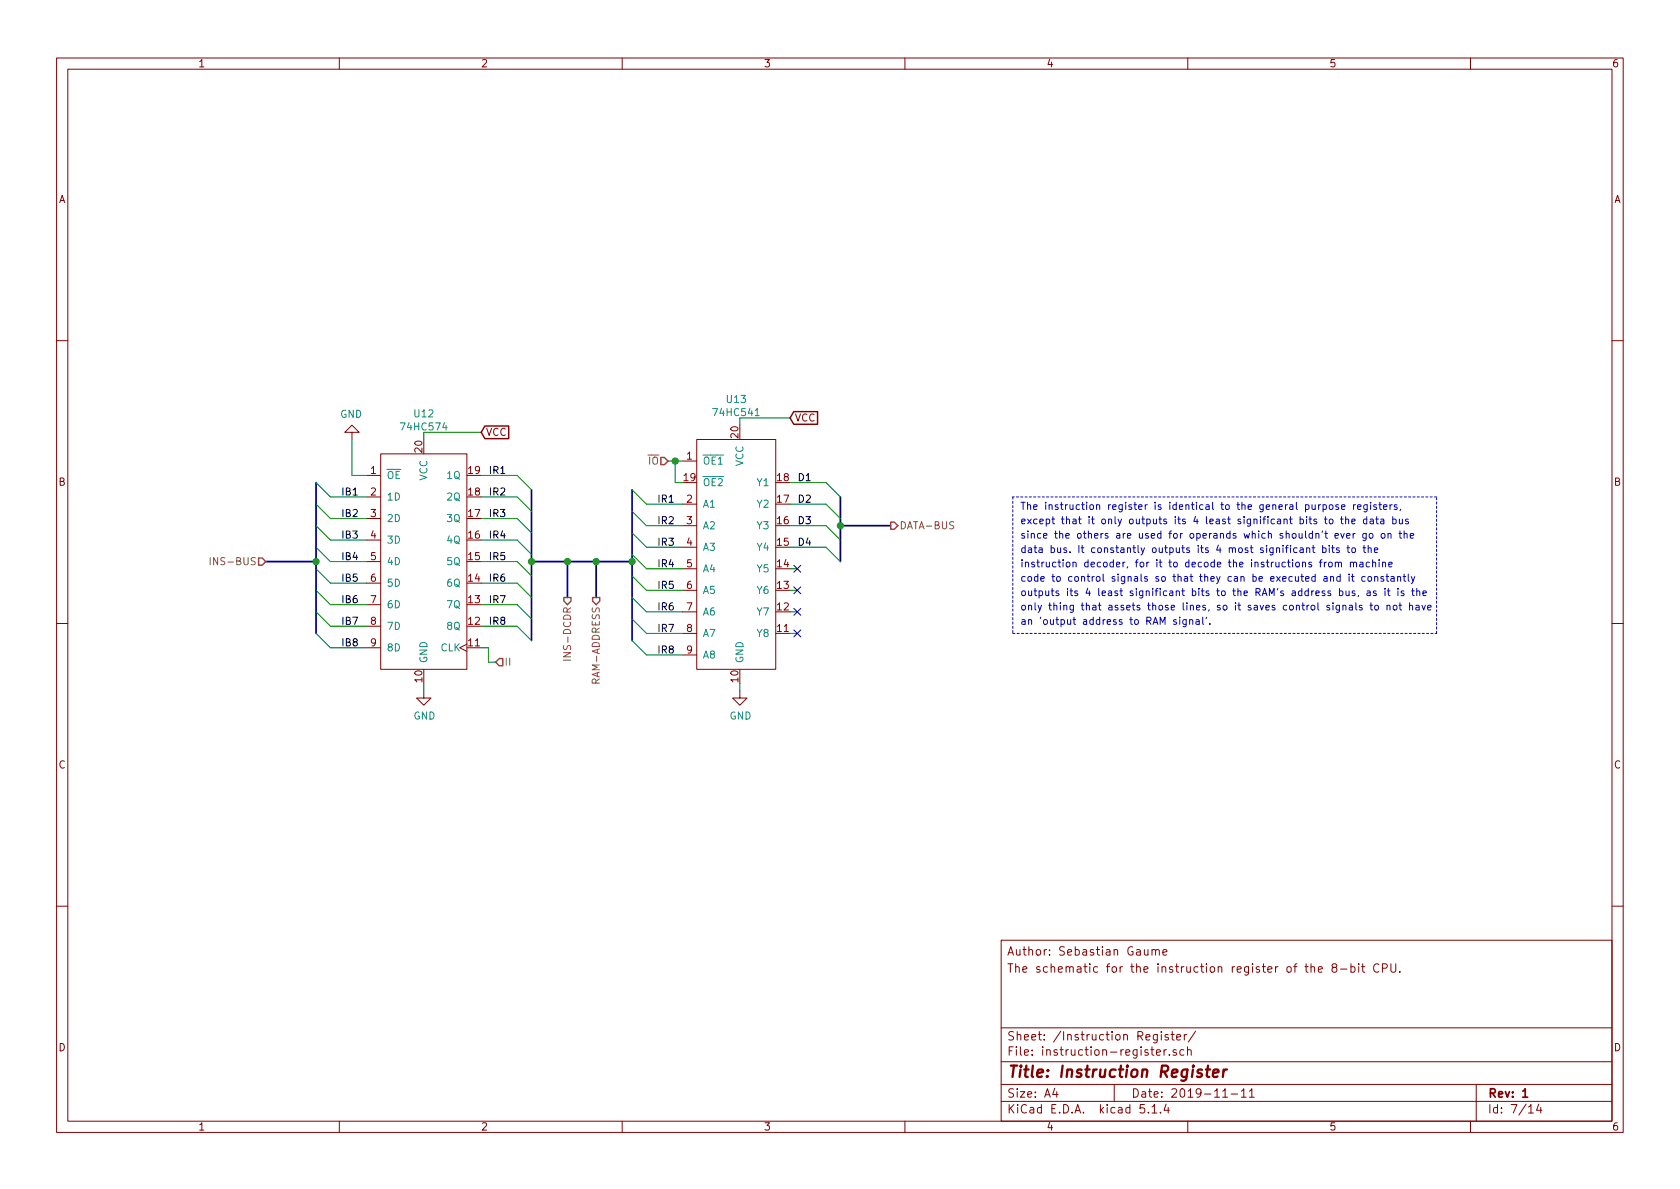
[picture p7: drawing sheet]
<svg xmlns="http://www.w3.org/2000/svg" width="297mm" height="210mm" viewBox="0 0 297 210" stroke-linecap="round" stroke-linejoin="round" font-family="sans-serif">
<g fill="none" stroke="#840000" stroke-width=".18">
<path d="M10 10.3h277v189.9h-277zM12 12.2h273v186.1h-273zM60 10.3v1.9M110 10.3v1.9M160 10.3v1.9M210 10.3v1.9M260 10.3v1.9M10 60.2h2M62.2 76.4h1.3l-1.3-1.2-1.2 1.2h1.2v1.3M123.2 77.7h14v40.7h-14zM285 60.2h2M64.8 84.1h2.5"/>
<path d="M64.8 87.9h2.5M64.8 91.7h2.5M64.8 95.5h2.5M64.8 99.3h2.5M67.3 80.3h15.2v38.1h-15.2zM120.6 81.5h2.6M120.6 89.1h2.6M120.6 93h2.6M120.6 96.8h2.6M10 110.3h2M64.8 103.1h2.5M64.8 106.9h2.5"/>
<path d="M64.8 110.7h2.5M64.8 114.5h2.5M82.5 113.9l-1.2 .6 1.2 .7M120.6 100.6h2.6M120.6 104.4h2.6M120.6 108.2h2.6M120.6 112h2.6M120.6 115.8h2.6M285 110.3h2M74.9 122.2v1.2h1.3l-1.3 1.3-1.2-1.3h1.2M130.8 122.2v1.2h1.3l-1.3 1.3-1.3-1.3h1.3M10 160.2h2"/>
<path d="M177 166.3h108v32h-108zM202.3 167.9l.1 .9 .4 .1 .2-.1M203 167.9v1M203.7 168l.2-.1 .4 .1v.9M203.7 167.9v1M204.3 168.1a.36 .36 0 0 1 .3-.2 .36 .36 0 0 1 .4 .2v.8M205.6 168.4l.7-.1-.1-.3-.4-.1-.2 .2 .1 .7h.5M231.8 171.1l.2-.2 .4 .1v.9M233.1 171.4l.7-.1-.1-.3-.4-.1-.2 .2v.8h.6M235.8 171.1l-.3-.3 .1-.2 .2-.2 .4 .1 .2 .2-.1 .2-.6 .2a.48 .48 0 0 0-.1 .7l.2 .1 .5-.1a.48 .48 0 0 0-.2-.7M237 171.4h1.2M238.9 171l.4-.1 .3 .3-.1 .6-.2 .1h-.4"/>
<path d="M238.9 170.4v1.5M240.2 170.4v.2M240.2 170.9v1M240.7 170.9h.6M240.9 170.4v1.3l.4 .2M243.8 170.6a.59 .59 0 0 0-.8 0 .59 .59 0 0 0-.1 .7 .56 .56 0 0 0 .3 .6 .56 .56 0 0 0 .6-.1M244.4 171.2l.7-.1 .2-.2-.1-.3-.2-.2h-.6v1.5M245.9 170.4v1.2l.3 .3h.3l.3-.3v-1.2M247.5 171.8v.1M285 160.2h2M60 198.3v1.9M110 198.3v1.9"/>
<path d="M160 198.3v1.9M177 194.8h108M177 191.8h108M177 187.8h108M177 181.8h108M186.5 192.5l-.4 1h1M186.8 193v1M197 191.8v3M202.3 195.3h-.7l-.1 .7 .3-.1 .5 .1 .1 .2-.1 .5-.2 .1-.6-.1M203 196.7v.1M203.7 195.8l.4-.5v1.5M203.7 196.8h.8"/>
<path d="M204.5 186.1l.7-.1-.1-.3-.4-.1-.2 .2v.7h.6M204.6 182.9v1.2l-.3 .3-.3-.1M204.6 183l-.4-.1-.3 .3 .1 .6 .2 .1 .4-.1M205.2 196.7v.1M205.3 182.4v.2M205.3 182.9v1M205.8 185.6v1M206.2 195.2l-.4 1.1h1M206.2 185.6l-.4 .3M206.6 183l-.4-.1-.2 .2v.3l.6 .1v.3h-.6M206.6 195.8v1M206.8 186.5v.1"/>
<path d="M207 182.9h.6M207.3 182.4v1.3l.3 .2M208 185.7a.37 .37 0 0 0-.6 .1l.1 .2 .5 .2 .1 .1-.3 .3-.4-.1M208.1 183.4l.7-.1-.1-.3-.4-.1-.2 .2v.7h.6M209.3 185.7l-.4-.1-.3 .3 .1 .6 .2 .1 .4-.1M209.4 182.9v1M209.8 182.9l-.4 .3M210 185.7a.37 .37 0 0 1 .6 .1v.8M210 185.1v1.5M210 198.3v1.9M211.4 182.3l-1.3 2M216.2 193l.4-.5v1.5"/>
<path d="M216.2 194h.8M217.7 193.5h1.1M219.5 193l.4-.5v1.5M219.5 194h.8M220.9 193l.4-.5v1.5M220.9 194h.9M260 198.3v1.9M261 191.8v6.5M270.3 195.8l.4-.5v1.5M270.3 196.8h.8M272.1 195.2l-.4 1.1h.9M272.4 195.8v1"/>
</g>
<path d="M269.2 193l.5-.5v1.5M269.2 194h.9" fill="none" stroke="#840000" stroke-width=".3"/>
<path d="M213.2 189.1h.8M213.6 188.4l-.2 1.8v.1l.4 .1M214.5 189.8l.9-.2v-.4h-.8l-.2 1 .3 .2 .6-.1M216.4 189.1l-.2 1.3M216.9 189.1a.5 .5 0 0 0-.6 .4" fill="none" stroke="#840000" stroke-width=".41"/>
<path d="M133.5 73.5h.7" fill="none" stroke="#008484" stroke-width=".18"/>
<path d="M179.1 87.9v24.1M254 87.9h-74.9M179.1 112h74.9M254 112v-24.1" fill="none" stroke="#0000c2" stroke-width=".18" stroke-dasharray=".4 .4"/>
<path d="M47 99.3h8.9M55.9 85.3v26.7M94 99.3h17.8M94 86.6v26.7M100.3 99.3v6.4M105.4 99.3v6.4M111.8 86.6v26.7M148.6 93h8.9M148.6 87.9v11.4" fill="none" stroke="#000084" stroke-width=".3"/>
<g fill="none" stroke="#008400" stroke-width=".18">
<path d="M62.2 77.7v6.4h2.6M85.1 76.4h-10.2v1.3M139.7 73.9h-8.9v1.3M55.9 89.1l2.5 2.6h6.4M55.9 85.3l2.5 2.6h6.4M55.9 93l2.5 2.5h6.4M55.9 96.8l2.5 2.5h6.4M85.1 84.1h6.3l2.6 2.5M85.1 91.7h6.3l2.6 2.5M85.1 87.9h6.3l2.6 2.5M85.1 95.5h6.3l2.6 2.5M85.1 99.3h6.3l2.6 2.5"/>
<path d="M111.8 86.6l2.5 2.5h6.3M111.8 90.4l2.5 2.6h6.3M111.8 94.2l2.5 2.6h6.3M111.8 98l2.5 2.6h6.3M118.1 81.5h2.5M119.4 81.5v3.8h1.2M139.7 89.1h6.3l2.6 2.6M139.7 93h6.3l2.6 2.5M139.7 96.8h6.3l2.6 2.5M139.7 85.3h6.3l2.6 2.6M55.9 112l2.5 2.5h6.4M55.9 108.2l2.5 2.5h6.4"/>
<path d="M55.9 100.6l2.5 2.5h6.4M55.9 104.4l2.5 2.5h6.4M85.1 114.5h1.3v2.6h1.2M85.1 110.7h6.3l2.6 2.6M85.1 103.1h6.3l2.6 2.6M85.1 106.9h6.3l2.6 2.6M111.8 101.8l2.5 2.6h6.3M111.8 105.7l2.5 2.5h6.3M111.8 113.3l2.5 2.5h6.3M111.8 109.5l2.5 2.5h6.3M139.7 100.6h1.3M139.7 104.4h1.3"/>
<path d="M139.7 108.2h1.3M139.7 112h1.3M74.9 120.9v1.3M130.8 120.9v1.3"/>
</g>
<path d="M45.7 98.7h.7l.6 .6-.6 .6h-.7zM116.8 80.9h.7l.6 .6-.6 .7h-.7zM157.5 92.3h.6l.6 .7-.6 .6h-.6zM88.3 116.5h.6v1.2h-.6l-.7-.6zM99.7 105.7h1.3v.6l-.7 .6-.6-.6zM104.8 105.7h1.2v.6l-.6 .6-.6-.6z" fill="none" stroke="#848400" stroke-width=".25"/>
<path d="M37.2 98.6v1.3M168.6 92.3l-.5-.1-.1 .2-.1 .2 .1 .2 .5 .2 .1 .3-.2 .2h-.5M99.6 116.7h1.3" fill="none" stroke="#848400" stroke-width=".18"/>
<path d="M85.7 75.3h4.2v2.3h-4.2l-.6-1.2zM140.3 72.8h4.3v2.2h-4.3l-.6-1.1z" fill="none" stroke="#840000" stroke-width=".25"/>
<g fill="none" stroke="#0000c2" stroke-width=".18">
<path d="M229.3 96.9h-.3l-.3 .2 .2 .6h.4M229.9 96.9h.5v.8M230.4 97.2h-.4l-.2 .2 .1 .3h.5M231 97l.2-.1h.3l.1 .8M231 96.9v.8M232 96.9h.5M232.2 96.4v1.1l.3 .2M232.8 91.8h-.3l-.2 .2 .1 .1 .4 .2v.3h-.5M233.2 99.4h.6M233.5 89.2l-.3 .1-.1 .2M233.8 99l-.3 .2v1M233.9 96.9h.3l.3 .2-.2 .6h-.4"/>
<path d="M233.9 96.4v1.3M233.9 89.3l.4-.1 .2 .3-.1 .5h-.5M233.9 89.2v1.3M234.2 99.4v.8M234.2 91.8h.4M234.3 91.4v1.1l.3 .1M234.5 99.4l-.3 .2M234.9 99.5l.2-.1 .4 .1 .1 .5-.2 .2h-.3l-.2-.1zM235 96.4v.2M235 96.9v.8M235.1 91.8h.3l.3 .2-.1 .6h-.3l-.2-.1zM235.1 89.3l.3-.1 .3 .3-.1 .5-.3 .1-.2-.1z"/>
<path d="M235.4 96.9h.5M235.6 96.4v1.1l.3 .2M236 94.7l.7-.1-.1-.2-.4-.1-.2 .2 .1 .6h.5M236.1 99.5l.2-.1 .3 .1 .1 .7M236.1 99.4v.8M236.7 99.6l.1-.2 .3 .1 .1 .7M236.7 89.3l-.4-.1-.1 .2v.2l.5 .1v.3h-.5M236.8 96.9h-.3l-.2 .1v.2l.5 .2v.3h-.5M237 91.8h.5M237.1 94.3l.3 .9 .3-.9M237.2 91.4v1.1l.3 .1M237.2 89.7l.6-.1-.1-.3-.3-.1-.2 .2 .1 .6h.4"/>
<path d="M237.9 91.9l.2-.1h.3l.1 .8M237.9 91.4v1.2M238.1 94.7l.6-.1-.1-.2-.3-.1-.2 .2 .1 .6h.4M238.2 96.9h.4M238.3 96.4v1.1l.3 .2M238.8 99.5l.1-.1 .3 .1 .1 .7M238.8 99.4v.8M239 92.2l.6-.1-.1-.3h-.3l-.2 .2 .1 .6h.4M239.1 96.9h.3l.3 .2-.2 .6h-.3l-.1-.1zM239.2 94.3v.9M239.3 99.6l.2-.2 .3 .1 .1 .7M239.3 89.2v.9"/>
<path d="M239.6 94.3l-.4 .3M239.7 89.2l-.3 .1-.1 .2M240 89.7l.6-.1v-.3l-.4-.1-.2 .2 .1 .6h.5M240.5 99.5h.4l.1 .7M241 99.7l-.4 .1-.2 .1 .1 .3h.5M241 96.9h.5M241.2 96.4v1.1l.3 .2M241.6 94.3v1l-.3 .3-.3-.1M241.6 94.4l-.4-.1-.3 .3 .2 .5h.5M241.7 91.8h-.4l-.2 .2 .1 .6h.5M241.7 91.4v1.2M241.7 89.2v1.1l-.2 .2-.3-.1"/>
<path d="M241.7 89.3l-.3-.1-.3 .3 .1 .5h.5M241.9 97l.2-.1h.3v.8M241.9 96.4v1.3M242.1 99.5l-.3-.1-.2 .2 .1 .6h.4M242.2 94.4l.3-.1 .2 .3v.3l-.2 .3-.3-.1-.1-.2zM242.3 91.8h.4l.1 .8M242.3 88.8v.1M242.3 89.2v.9M242.7 99.5l.2-.1 .3 .1v.7M242.7 99v1.2M242.8 92.1h-.4l-.2 .2 .1 .3h.5M243 97.3l.6-.1-.1-.3h-.3l-.2 .1 .1 .7h.4"/>
<path d="M243.2 91.8h.5M243.4 89.3l-.3-.1-.2 .2v.2l.5 .1v.3h-.5M243.4 91.4v1.1l.3 .1M243.8 89.2h.5M243.8 99v.1M243.8 99.4v.8M244 88.8v1.1l.3 .2M244.1 91.8h.5l.1 .8M244.3 94.4l.3-.1 .3 .3-.1 .5-.4 .1-.2-.3zM244.4 99.5l.2-.1 .3 .1 .1 .7M244.4 99.4v.8M244.6 89.7l.6-.1v-.3l-.4-.1-.2 .2 .1 .6h.5"/>
<path d="M244.7 92.1h-.4l-.2 .2v.3h.6M245.4 94.5l.2-.2 .3 .1v.8M245.4 94.3v.9M245.5 99.8l.7-.1-.1-.2-.4-.1-.2 .2 .1 .6h.5M245.8 89.2v.9M246.2 89.2l-.4 .3M246.3 91.8h.3l.3 .2-.2 .6h-.4M246.3 91.4v1.2M247 89.3l-.3-.1-.2 .2 .1 .2 .4 .1v.3h-.5M247.3 94.3h.5M247.4 91.8l.1 .8h.3l.2-.1M247.5 93.9v1.1l.3 .2"/>
<path d="M247.6 90l-.1 .3M248 91.8v.8M248.3 94.5l.1-.2 .3 .1 .1 .8M248.3 93.9v1.3M249 91.8h-.3l-.2 .2 .1 .1 .4 .2v.3h-.5M249.4 94.7l.6-.1-.1-.2-.4-.1-.1 .2v.6h.5M208 109.6h-.3l-.2 .1 .1 .2 .4 .2v.3h-.5M208.6 109.1v.2M208.6 109.6v.8M209.7 109.6v1.1l-.2 .1h-.3M209.7 109.6h-.3l-.3 .2 .1 .6h.5M210.3 109.7l.2-.1h.3l.1 .8"/>
<path d="M210.3 109.6v.8M211.5 109.6h.5v.8M212 109.9h-.4l-.2 .2 .1 .3h.5M212.6 109.1v1.1l.2 .2M213.4 109.1l-.2 .3M213.9 110.3v.1M235.3 102.1l.1-.2 .3 .1 .1 .8M235.3 101.9v.9M236.8 104.5h.4l.2 .2-.1 .6h-.5M236.8 104.1v1.2M237 102l-.4-.1-.3 .3 .2 .5h.5M237 101.5v1.3"/>
<path d="M237.4 107.2l.2-.2 .3 .1 .1 .8M237.4 107v.9M238 104.5v.8h.3l.2-.1M238.5 101.5v.1M238.5 101.9v.9M238.5 104.5v.8M238.6 107.1h.5v.8M238.9 101.9h.5M239.1 107.3l-.4 .1-.2 .2 .1 .2h.5M239.1 101.5v1.1l.3 .2M239.5 104.5h-.3l-.1 .2v.1l.4 .2v.3h-.4M239.7 106.6v1.1l.2 .2"/>
<path d="M240.2 105.3l-.1 .2M240.8 107.1l-.3-.1-.2 .2 .1 .2 .4 .1v.3h-.5M241.4 102l-.4-.1-.2 .3 .1 .5h.5M241.7 104.5h.5l.1 .8M242 102l.3-.1 .2 .3-.1 .5-.3 .1-.2-.1zM242.2 107h.5M242.3 104.8h-.4l-.2 .2v.3h.6M242.4 106.6v1.1l.3 .2M243.1 102.1l.1-.2 .3 .1 .1 .8M243.1 101.9v.9M243.2 107.1l.3-.1 .2 .2-.1 .6-.3 .1-.2-.3zM243.3 104.5h-.3l-.2 .2 .1 .1 .4 .2v.3h-.5"/>
<path d="M244.6 102l-.3-.1-.2 .2 .1 .2 .4 .1v.3h-.5M244.9 104.1v.1M244.9 104.5v.8M245.1 101.9h.4M245.2 107.2l.2-.2 .3 .1 .1 .8M245.2 101.5v1.1l.3 .2M245.2 107v.9M245.3 104.5h.5M245.5 104.1v1.1l.3 .1M245.9 102h.6v.8M246.4 107.2l.2-.2 .3 .2 .1 .4-.1 .2-.3 .1-.2-.2zM246.5 102.3h-.4l-.2 .2v.2h.6"/>
<path d="M247.1 102.1l.2-.2 .3 .1v.8M247.1 101.9v.9M247.2 104.1v.1M247.2 104.5v.8M247.3 107h.5M247.5 106.6v1.1l.3 .2M248.1 101.9h.5M248.2 104.5h-.3l-.2 .2 .1 .1 .4 .2v.3h-.5M248.3 101.5v1.1l.3 .2M249 101.5v1.1l.2 .2M249.2 107.2l.2-.2 .3 .1 .1 .8M249.2 106.6v1.3"/>
<path d="M249.5 101.9l.3 .9M249.6 104.5h.5M249.8 104.1v1.1l.3 .1M250.1 101.9l-.4 1.2-.2 .1M250.4 107.1h.5v.8M250.5 104.6l.2-.1h.3v.8M250.5 104.1v1.2M250.9 107.3l-.4 .1-.2 .2 .1 .2h.5M251.4 107l.3 .9 .3-.9M251.6 104.9l.6-.1-.1-.3h-.3l-.2 .2v.6h.5M252.4 107.4l.6-.1v-.2l-.4-.1-.2 .2 .1 .6h.5"/>
</g>
<g fill="#008400" stroke="#008400" stroke-width=".25">
<circle cx="111.8" cy="99.3" r=".51"/>
<circle cx="94" cy="99.3" r=".51"/>
<circle cx="119.4" cy="81.5" r=".51"/>
<circle cx="100.3" cy="99.3" r=".51"/>
<circle cx="105.4" cy="99.3" r=".51"/>
<circle cx="55.9" cy="99.3" r=".51"/>
<circle cx="148.6" cy="93" r=".51"/>
</g>
<path d="M140.4 100l1.2 1.2M141.6 100l-1.2 1.2M140.4 111.4l1.2 1.2M140.4 107.6l1.2 1.2M140.4 103.8l1.2 1.2M141.6 111.4l-1.2 1.2M141.6 107.6l-1.2 1.2M141.6 103.8l-1.2 1.2" fill="none" stroke="#000084" stroke-width=".18"/>
<text font-size="2.8" fill="#840000" x="178" y="190.5">Title: Instruction Register</text>
<g font-size="2.1" fill="#840000">
<text x="178" y="172">The schematic for the instruction register of the 8-bit CPU.</text>
<text x="178" y="169">Author: Sebastian Gaume</text>
<text x="178" y="184">Sheet: /Instruction Register/</text>
<text x="178" y="186.7">File: instruction-register.sch</text>
<text x="178" y="196.9">KiCad E.D.A. kicad 5.1.4</text>
<text x="178" y="194.1">Size: A4</text>
<text x="200" y="194.1">Date: 2019-11-11</text>
<text x="263" y="194.1">Rev: 1</text>
<text x="263" y="196.9">Id: 7/14</text>
</g>
<g font-size="1.8" fill="#840000">
<text x="35" y="11.9">1</text>
<text x="85" y="11.9">2</text>
<text x="135" y="11.9">3</text>
<text x="185" y="11.9">4</text>
<text x="235" y="11.9">5</text>
<text x="285" y="11.9">6</text>
<text x="10.4" y="35.9">A</text>
<text x="285.4" y="35.9">A</text>
<text x="85.9" y="77.1">VCC</text>
<text x="130.6" y="77.4" transform="rotate(-90 130.6 77.4)">20</text>
<text x="140.5" y="74.5">VCC</text>
<text x="65.6" y="83.8">1</text>
<text x="74.7" y="80" transform="rotate(-90 74.7 80)">20</text>
<text x="82.9" y="83.8">19</text>
<text x="121.4" y="81.3">1</text>
<text x="10.4" y="85.9">B</text>
<text x="65.6" y="87.6">2</text>
<text x="82.9" y="87.6">18</text>
<text x="121" y="85.1">19</text>
<text x="121.4" y="88.9">2</text>
<text x="137.5" y="88.9">17</text>
<text x="137.5" y="85.1">18</text>
<text x="285.4" y="85.9">B</text>
<text x="65.6" y="91.4">3</text>
<text x="65.6" y="95.2">4</text>
<text x="82.9" y="95.2">16</text>
<text x="82.9" y="91.4">17</text>
<text x="121.4" y="92.7">3</text>
<text x="137.5" y="92.7">16</text>
<text x="65.6" y="99.1">5</text>
<text x="82.9" y="99.1">15</text>
<text x="121.4" y="96.5">4</text>
<text x="121.4" y="100.3">5</text>
<text x="137.5" y="100.3">14</text>
<text x="137.5" y="96.5">15</text>
<text x="65.6" y="102.9">6</text>
<text x="65.6" y="106.7">7</text>
<text x="82.9" y="106.7">13</text>
<text x="82.9" y="102.9">14</text>
<text x="121.4" y="104.1">6</text>
<text x="121.4" y="107.9">7</text>
<text x="137.5" y="107.9">12</text>
<text x="137.5" y="104.1">13</text>
<text x="65.6" y="110.5">8</text>
<text x="82.9" y="110.5">12</text>
<text x="121.4" y="111.8">8</text>
<text x="137.5" y="111.8">11</text>
<text x="65.6" y="114.3">9</text>
<text x="82.9" y="114.3">11</text>
<text x="121.4" y="115.6">9</text>
<text x="74.7" y="120.6" transform="rotate(-90 74.7 120.6)">10</text>
<text x="130.6" y="120.6" transform="rotate(-90 130.6 120.6)">10</text>
<text x="10.4" y="135.9">C</text>
<text x="285.4" y="135.9">C</text>
<text x="10.4" y="185.9">D</text>
<text x="285.4" y="185.9">D</text>
<text x="35" y="199.9">1</text>
<text x="85" y="199.9">2</text>
<text x="135" y="199.9">3</text>
<text x="185" y="199.9">4</text>
<text x="235" y="199.9">5</text>
<text x="285" y="199.9">6</text>
</g>
<g font-size="1.8" fill="#008484">
<text x="128.5" y="71.3">U13</text>
<text x="60.1" y="73.9">GND</text>
<text x="71.2" y="76.1">74HC574</text>
<text x="73.3" y="73.8">U12</text>
<text x="126.4" y="73.6">74HC541</text>
<text x="124.2" y="82.2">OE1</text>
<text x="131.4" y="82.5" transform="rotate(-90 131.4 82.5)">VCC</text>
<text x="68.3" y="84.7">OE</text>
<text x="68.3" y="88.5">1D</text>
<text x="75.6" y="85" transform="rotate(-90 75.6 85)">VCC</text>
<text x="79.2" y="88.5">2Q</text>
<text x="79.2" y="84.7">1Q</text>
<text x="124.2" y="86">OE2</text>
<text x="124.2" y="89.8">A1</text>
<text x="134" y="89.8">Y2</text>
<text x="134" y="86">Y1</text>
<text x="68.3" y="92.3">2D</text>
<text x="79.2" y="92.3">3Q</text>
<text x="124.2" y="93.6">A2</text>
<text x="134" y="93.6">Y3</text>
<text x="68.3" y="96.1">3D</text>
<text x="68.3" y="99.9">4D</text>
<text x="79.2" y="99.9">5Q</text>
<text x="79.2" y="96.1">4Q</text>
<text x="124.2" y="97.4">A3</text>
<text x="124.2" y="101.2">A4</text>
<text x="134" y="101.2">Y5</text>
<text x="134" y="97.4">Y4</text>
<text x="68.3" y="103.8">5D</text>
<text x="68.3" y="107.6">6D</text>
<text x="79.2" y="107.6">7Q</text>
<text x="79.2" y="103.8">6Q</text>
<text x="124.2" y="105">A5</text>
<text x="134" y="105">Y6</text>
<text x="68.3" y="111.4">7D</text>
<text x="79.2" y="111.4">8Q</text>
<text x="124.2" y="108.8">A6</text>
<text x="124.2" y="112.6">A7</text>
<text x="134" y="112.6">Y8</text>
<text x="134" y="108.8">Y7</text>
<text x="68.3" y="115.2">8D</text>
<text x="75.6" y="117.3" transform="rotate(-90 75.6 117.3)">GND</text>
<text x="77.9" y="115.2">CLK</text>
<text x="124.2" y="116.5">A8</text>
<text x="131.4" y="117.3" transform="rotate(-90 131.4 117.3)">GND</text>
<text x="73.1" y="127.2">GND</text>
<text x="129" y="127.2">GND</text>
</g>
<g font-size="1.8">
<text x="86.4" y="83.8">IR1</text>
<text x="60.8" y="87.6">IB1</text>
<text x="86.4" y="87.6">IR2</text>
<text x="116.6" y="88.9">IR1</text>
<text x="141" y="85.1">D1</text>
<text x="141" y="88.9">D2</text>
<text x="60.8" y="91.4">IB2</text>
<text x="60.8" y="95.2">IB3</text>
<text x="86.4" y="91.4">IR3</text>
<text x="86.4" y="95.2">IR4</text>
<text x="116.6" y="92.7">IR2</text>
<text x="141" y="92.7">D3</text>
<text x="60.8" y="99.1">IB4</text>
<text x="86.4" y="99.1">IR5</text>
<text x="116.6" y="96.5">IR3</text>
<text x="116.6" y="100.3">IR4</text>
<text x="141" y="96.5">D4</text>
<text x="60.8" y="106.7">IB6</text>
<text x="60.8" y="102.9">IB5</text>
<text x="86.4" y="102.9">IR6</text>
<text x="86.4" y="106.7">IR7</text>
<text x="116.6" y="104.1">IR5</text>
<text x="116.6" y="107.9">IR6</text>
<text x="60.8" y="110.5">IB7</text>
<text x="86.4" y="110.5">IR8</text>
<text x="116.6" y="111.8">IR7</text>
<text x="60.8" y="114.3">IB8</text>
<text x="116.6" y="115.6">IR8</text>
</g>
<g font-size="1.8" fill="#848400">
<text x="114.7" y="82.2">IO</text>
<text x="159" y="93.6">DATA-BUS</text>
<text x="38.2" y="99.9">INS-BUS</text>
<text x="89.2" y="117.7">II</text>
<text x="101" y="115.8" transform="rotate(-90 101 115.8)">INS-DCDR</text>
<text x="106" y="120.4" transform="rotate(-90 106 120.4)">RAM-ADDRESS</text>
</g>
<g font-size="1.8" fill="#0000c2">
<text x="180.3" y="95.2">since the others are used for operands which shouldn't ever go on the</text>
<text x="180.3" y="92.7">except that it only outputs its 4 least significant bits to the data bus</text>
<text x="180.3" y="90.2">The instruction register is identical to the general purpose registers,</text>
<text x="180.3" y="97.8">data bus. It constantly outputs its 4 most significant bits to the</text>
<text x="180.3" y="100.3">instruction decoder, for it to decode the instructions from machine</text>
<text x="180.3" y="107.9">only thing that assets those lines, so it saves control signals to not have</text>
<text x="180.3" y="105.4">outputs its 4 least significant bits to the RAM's address bus, as it is the</text>
<text x="180.3" y="102.9">code to control signals so that they can be executed and it constantly</text>
<text x="180.3" y="110.5">an 'output address to RAM signal'.</text>
</g>
</svg>
